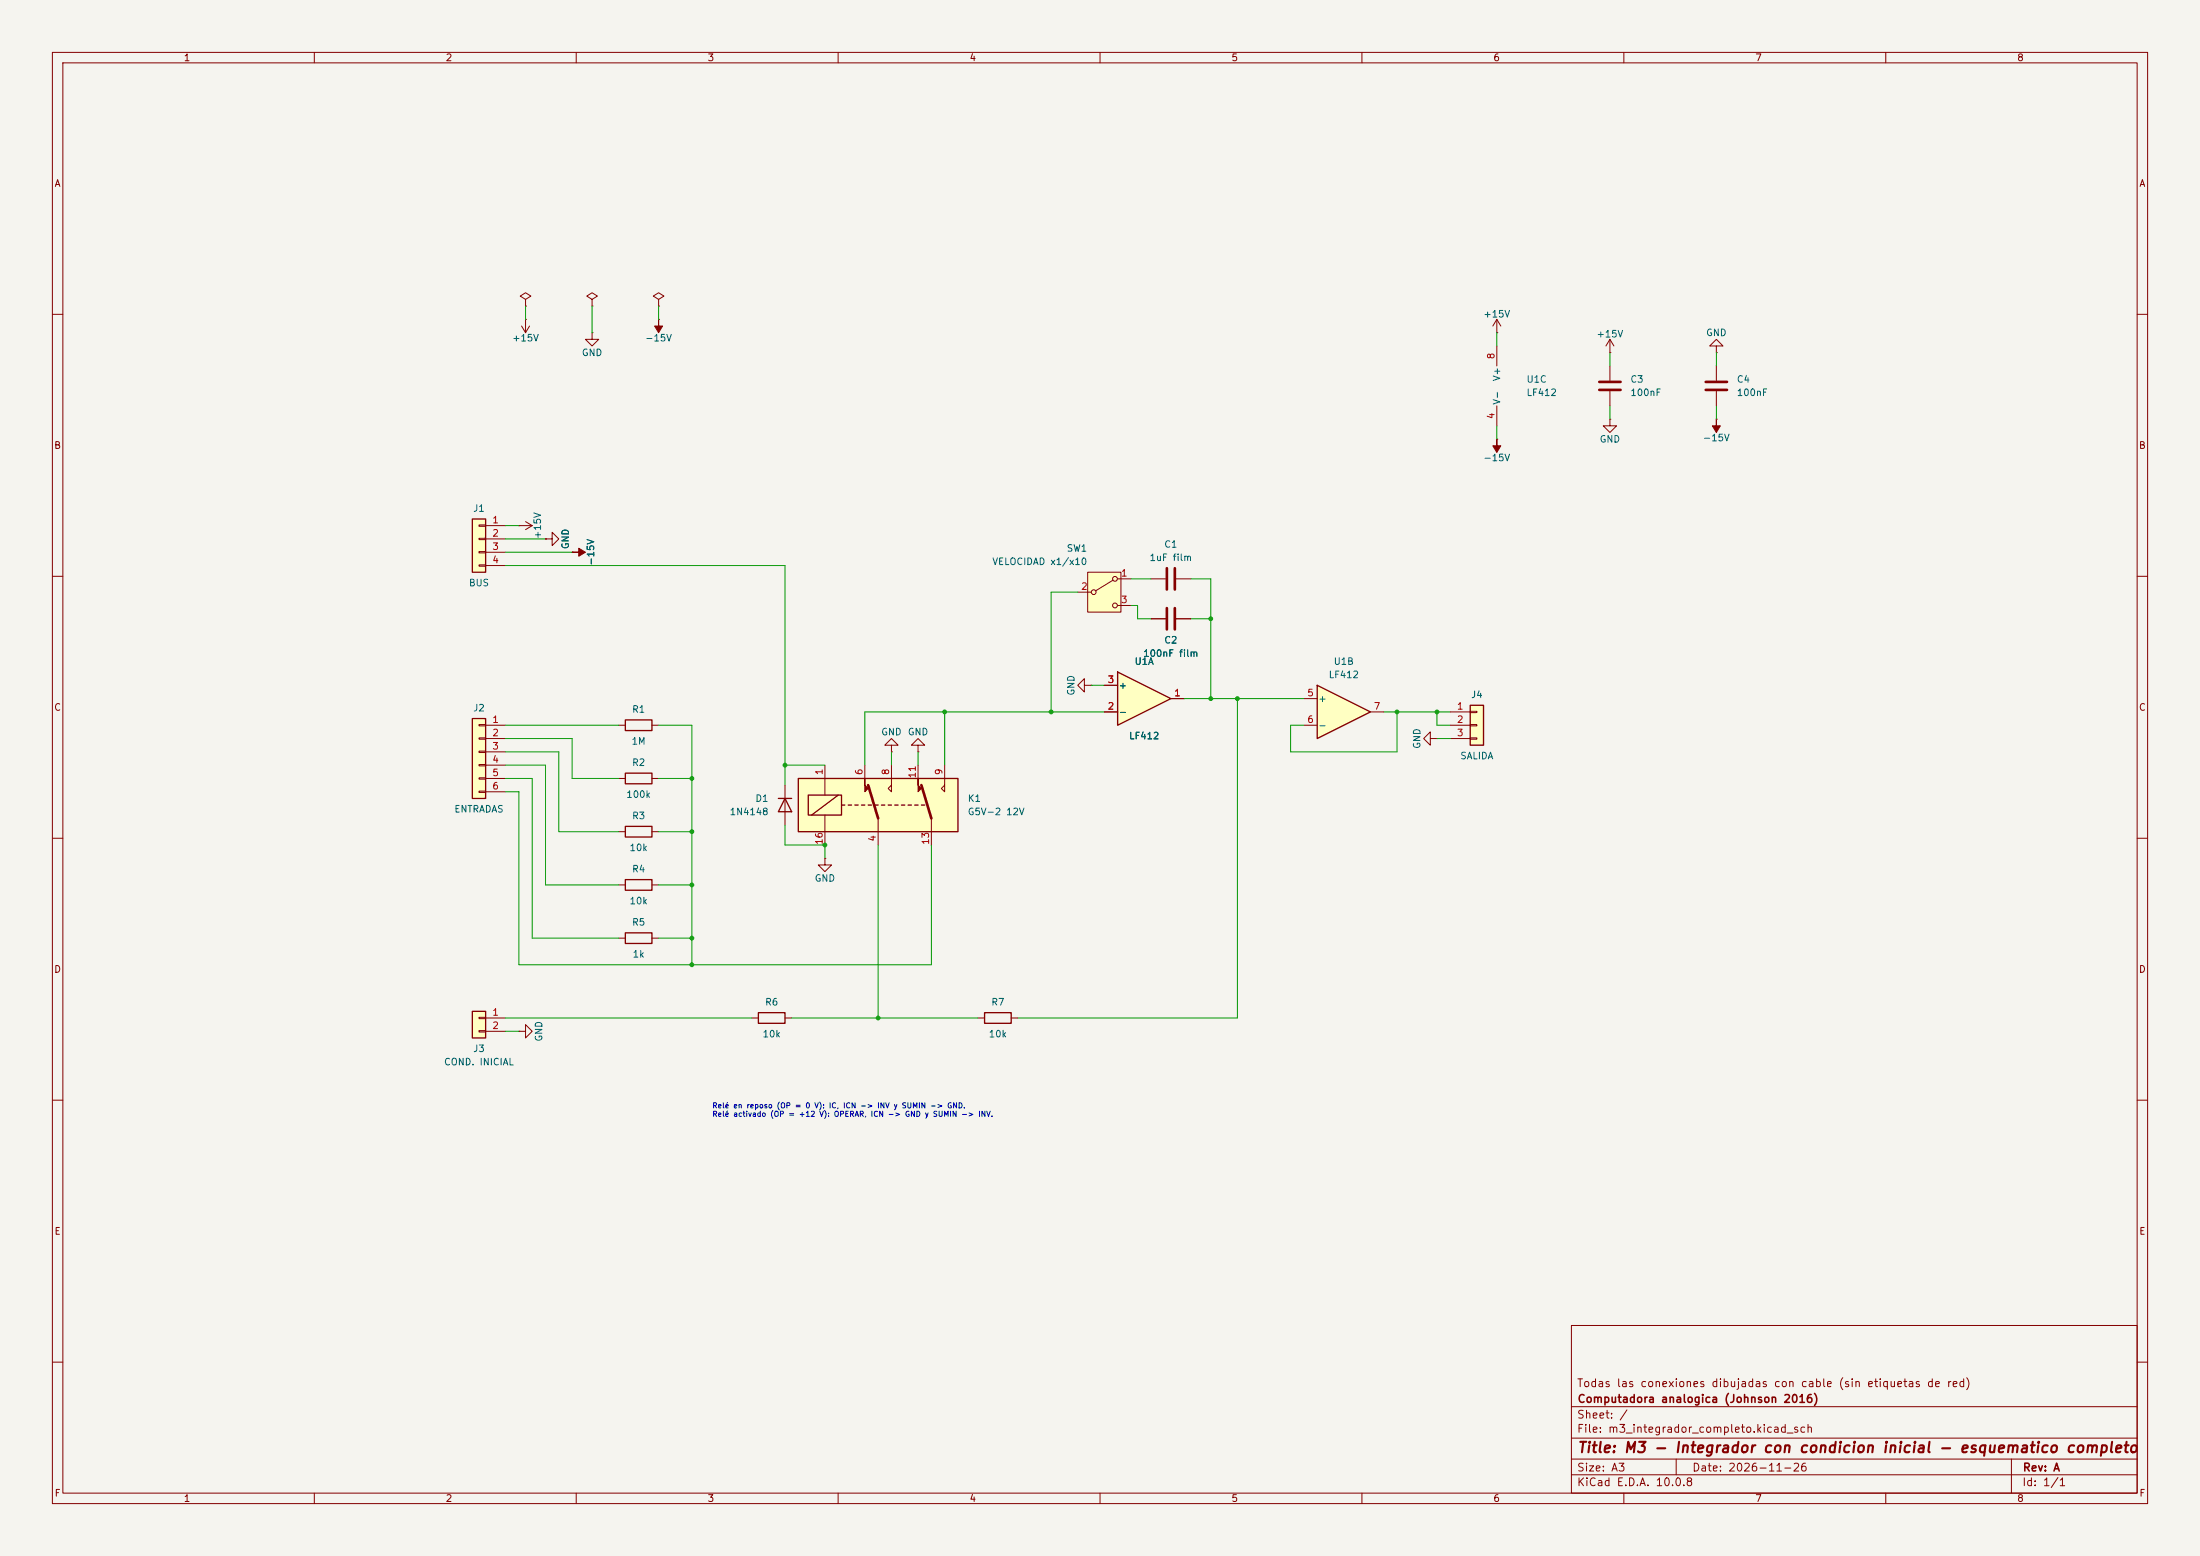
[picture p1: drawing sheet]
<svg xmlns="http://www.w3.org/2000/svg" width="420mm" height="297mm" viewBox="0 0 420 297" stroke-linecap="round" stroke-linejoin="round" font-family="sans-serif">
<path d="M0 0h420v297h-420z" fill="#f5f4ef" stroke="#f5f4ef" stroke-width=".19"/>
<g fill="none" stroke="#840000" stroke-width=".19">
<path d="M10 10h400v277h-400zM12 12h396v273h-396zM60 10v2M110 10v2M160 10v2M210 10v2M260 10v2M310 10v2M360 10v2M125.7 57.2l1-.7-1-.6-1 .6 1 .7v1.2M125.7 58.4h.1M10 60h2"/>
<path d="M125.7 61h.1M408 60h2M10 110h2M408 110h2M207 130.8v-1.3l-1.3 1.3 1.3 1.3v-1.3h1.3M208.3 130.8h.1M10 160h2M408 160h2M143.5 194.3h1.3M149.9 194.3h1.2M10 210h2M408 210h2"/>
<path d="M300 253h108v32h-108zM10 260h2M300 278.5h108M300 274.5h108M300 268.5h108M320 278.5v3M384 278.5v6.5M408 260h2M60 285v2M110 285v2M160 285v2M210 285v2"/>
<path d="M260 285v2M300 281.5h108M310 285v2M360 285v2"/>
</g>
<path d="M125.7 61v1.2h.8l-.8 1.3-.7-1.3h.7z" fill="#840000" stroke="#840000" stroke-width=".19"/>
<path d="M144.8 193.3h5.1v2h-5.1z" fill="none" stroke="#840000" stroke-width=".25"/>
<path d="M207.6 109.2h6.4v7.6h-6.4z" fill="#ffffc2"/>
<g fill="none" stroke="#840000" stroke-width=".19">
<path d="M100.3 57.2l1-.7-1-.6-1 .6 1 .7v1.2M100.3 58.4h.1M99.6 62.2l.7 1.3M100.3 61h.1M100.3 61v2.5M101.1 62.2l-.8 1.3M113 63.5v1.3h1.3l-1.3 1.2-1.2-1.2h1.2M113 63.5h.1M307.3 67.3h.1M307.3 64.8v2.5M307.3 69.9v2.7M307.3 74.7v2.8"/>
<path d="M307.3 64.8l-.7 1.2M307.3 64.8l.8 1.2M307.3 80v1.3h1.3l-1.3 1.3-1.2-1.3h1.2M307.3 80h.1M205.7 113h2.6M207.6 109.2h6.4v7.6h-6.4zM212.5 110.7l-3.3 2.1M213.4 110.5h2.5M213.4 115.6h2.5M219.7 110.5h2.8M224.5 110.5h2.8M118.1 158.8h1.3"/>
<path d="M124.5 158.8h1.2M149.9 149.9v7.6M273 141v-1.3l-1.2 1.3 1.2 1.2v-1.2h1.3M274.3 141h.1M118.1 179.1h1.3M118.1 168.9h1.3M124.5 179.1h1.2M124.5 168.9h1.2"/>
<circle cx="208.8" cy="113" r=".46"/>
<circle cx="212.9" cy="110.5" r=".46"/>
<circle cx="212.9" cy="115.6" r=".46"/>
</g>
<path d="M119.4 157.7h5.1v2.1h-5.1zM148.6 152.4h2.5M149.9 152.4l1.2 2.5h-2.5zM119.4 178.1h5.1v2h-5.1zM119.4 167.9h5.1v2h-5.1z" fill="none" stroke="#840000" stroke-width=".25"/>
<path d="M305.3 72.9h4.1M305.3 74.4h4.1M222.8 108.5v4M224.3 108.5v4" fill="none" stroke="#840000" stroke-width=".51"/>
<path d="M280.7 134.6h2.5v7.6h-2.5z" fill="#ffffc2"/>
<path d="M280.7 134.6h2.5v7.6h-2.5z" fill="none" stroke="#840000" stroke-width=".25"/>
<path d="M276.9 135.9h3.8M276.9 138.4h3.8M280.7 135.8h1.2v.2h-1.2zM280.7 138.3h1.2v.3h-1.2zM276.9 141h3.8M280.7 140.8h1.2v.3h-1.2z" fill="none" stroke="#840000" stroke-width=".19"/>
<path d="M251.5 130.8l10.1 5.1-10.1 5.1z" fill="#ffffc2"/>
<path d="M251.5 130.8l10.1 5.1-10.1 5.1z" fill="none" stroke="#840000" stroke-width=".25"/>
<path d="M327.7 66h1.2l-1.2-1.2-1.3 1.2h1.3v1.3M327.7 67.3h.1M248.9 133.4h2.6M248.9 138.4h2.6M261.6 135.9h2.6" fill="none" stroke="#840000" stroke-width=".19"/>
<path d="M90.2 137.2h2.5v15.2h-2.5z" fill="#ffffc2"/>
<path d="M90.2 137.2h2.5v15.2h-2.5z" fill="none" stroke="#840000" stroke-width=".25"/>
<g fill="none" stroke="#840000" stroke-width=".19">
<path d="M285.7 63.5h.1M285.7 61l-.7 1.2M285.7 61l.8 1.2M285.7 61v2.5M285.7 66v3.9M285.7 77.5v3.8M327.7 69.9v2.7M327.7 74.7v2.8M285.7 83.8h.1M327.7 80h.1M219.7 118.1h2.8M224.5 118.1h2.8"/>
<path d="M91.4 138.3h1.3v.3h-1.3zM92.7 138.4h3.8M91.4 140.8h1.3v.3h-1.3zM91.4 143.4h1.3v.2h-1.3zM91.4 145.9h1.3v.3h-1.3zM91.4 148.5h1.3v.2h-1.3zM91.4 151h1.3v.3h-1.3zM92.7 141h3.8M92.7 143.5h3.8M92.7 146.1h3.8M92.7 148.6h3.8M92.7 151.1h3.8"/>
</g>
<path d="M325.6 72.9h4.1M325.6 74.4h4.1M222.8 116.1v4M224.3 116.1v4" fill="none" stroke="#840000" stroke-width=".51"/>
<g fill="#840000" stroke="#840000" stroke-width=".19">
<path d="M327.7 80v1.3h.7l-.7 1.3-.8-1.3h.8z"/>
<path d="M285.7 83.8v1.3h.8l-.8 1.3-.7-1.3h.7z"/>
</g>
<path d="M213.4 128.3l10.1 5.1-10.1 5z" fill="#ffffc2"/>
<path d="M213.4 128.3l10.1 5.1-10.1 5zM119.4 147.6h5.1v2h-5.1z" fill="none" stroke="#840000" stroke-width=".25"/>
<path d="M109.2 105.4h.1M210.8 135.9h2.6M210.8 130.8h2.6M223.5 133.4h2.6M118.1 148.6h1.3M124.5 148.6h1.2M170.2 142.2h1.2l-1.2-1.2-1.3 1.2h1.3v1.3M170.2 143.5h.1M175.3 142.2h1.2l-1.2-1.2-1.3 1.2h1.3v1.3M175.3 143.5h.1M157.5 163.8v1.3h1.2l-1.2 1.3-1.3-1.3h1.3M157.5 163.8h.1" fill="none" stroke="#840000" stroke-width=".19"/>
<path d="M109.2 105.4h1.3v-.8l1.3 .8-1.3 .8v-.8z" fill="#840000" stroke="#840000" stroke-width=".19"/>
<path d="M152.4 148.6h30.5v10.2h-30.5z" fill="#ffffc2"/>
<g fill="none" stroke="#840000" stroke-width=".25">
<path d="M152.4 148.6h30.5v10.2h-30.5zM154.3 151.8h6.4v3.8h-6.4zM160 151.8l-5.1 3.8M160.7 153.7h.6M161.9 153.7h.7M163.2 153.7h.6M164.5 153.7h.6M165.7 153.7h.7M167 153.7h.6M168.3 153.7h.6M169.5 153.7h.7M170.8 153.7h.6"/>
<path d="M172.1 153.7h.6M173.4 153.7h.6M174.6 153.7h.7M175.9 153.7h.6M188 193.3h5v2h-5z"/>
</g>
<path d="M104.1 102.9h1.3v-1.3l1.3 1.3-1.3 1.2v-1.2M104.1 102.9h.1M157.5 146.1v5.7M157.5 155.6v5.7M165.1 146.1v2.5M167.6 156.2v5.1M170.2 146.1v5l-.7-.6 .7-.6M175.3 146.1v2.5M177.8 156.2v5.1M180.3 146.1v5l-.6-.6 .6-.6M186.7 194.3h1.3M193 194.3h1.3" fill="none" stroke="#840000" stroke-width=".19"/>
<g fill="#840000" stroke="#840000" stroke-width=".19">
<path d="M165.1 148.6v1.3l.6 .6-.6 .6z"/>
<path d="M175.3 148.6v1.3l.6 .6-.6 .6z"/>
</g>
<path d="M165.7 149.9l1.9 6.3M175.9 149.9l1.9 6.3" fill="none" stroke="#840000" stroke-width=".51"/>
<path d="M90.2 99.1h2.5v10.1h-2.5z" fill="#ffffc2"/>
<path d="M90.2 99.1h2.5v10.1h-2.5z" fill="none" stroke="#840000" stroke-width=".25"/>
<path d="M100.3 99.6l1.3 .7M91.4 100.2h1.3v.3h-1.3zM91.4 102.7h1.3v.3h-1.3zM91.4 105.3h1.3v.2h-1.3zM91.4 107.8h1.3v.3h-1.3zM92.7 100.3h3.8M92.7 102.9h3.8M92.7 105.4h3.8M92.7 108h3.8M99.1 100.3h.1M99.1 100.3h2.5M101.6 100.3l-1.3 .8" fill="none" stroke="#840000" stroke-width=".19"/>
<path d="M90.2 193h2.5v5.1h-2.5z" fill="#ffffc2"/>
<path d="M119.4 137.4h5.1v2h-5.1zM90.2 193h2.5v5.1h-2.5z" fill="none" stroke="#840000" stroke-width=".25"/>
<g fill="none" stroke="#840000" stroke-width=".19">
<path d="M113 57.2l1-.7-1-.6-1 .6 1 .7v1.2M113 58.4h.1M104.1 102.9h.1M109.2 105.4h.1M219.7 118.1h2.8M224.5 118.1h2.8M118.1 138.4h1.3M124.5 138.4h1.2M210.8 135.9h2.6M210.8 130.8h2.6M223.5 133.4h2.6M91.4 194.2h1.3v.2h-1.3z"/>
<path d="M91.4 196.7h1.3v.3h-1.3zM92.7 194.3h3.8M92.7 196.9h3.8M99.1 196.9h1.2v-1.3l1.3 1.3-1.3 1.2v-1.2M99.1 196.9h.1"/>
</g>
<g fill="none" stroke="#009600" stroke-width=".19">
<path d="M100.3 58.4v2.6M113 58.4v5.1M125.7 58.4v2.6M285.7 63.5v2.5M307.3 67.3v2.6M307.3 77.5v2.5M327.7 67.3v2.6M327.7 77.5v2.5M285.7 81.3v2.5M96.5 108h53.4v41.9M96.5 105.4h12.7M96.5 100.3h2.6"/>
<path d="M96.5 102.9h7.6M205.7 113h-5v22.9M215.9 115.6h1.3v2.5h2.5M215.9 110.5h3.8M227.3 118.1h3.8M227.3 110.5h3.8v22.9M96.5 138.4h21.6M125.7 138.4h6.4v45.8M180.3 135.9v10.2M208.3 130.8h2.5M210.8 135.9h-45.7v10.2M226.1 133.4h22.8"/>
<path d="M236.2 133.4v60.9h-41.9M264.2 135.9h12.7M266.7 135.9v7.6h-20.3v-5.1h2.5M274.3 135.9v2.5h2.6M96.5 141h12.7v7.6h8.9M96.5 151.1h2.6v33.1h78.7v-22.9M96.5 143.5h10.2v15.3h11.4M96.5 148.6h5.1v30.5h16.5M96.5 146.1h7.6v22.8h14M125.7 158.8h6.4M125.7 148.6h6.4M149.9 157.5v3.8h7.6v2.5"/>
<path d="M149.9 146.1h7.6M170.2 143.5v2.6M175.3 143.5v2.6M274.3 141h2.6M125.7 168.9h6.4M125.7 179.1h6.4M167.6 161.3v33M96.5 194.3h47M96.5 196.9h2.6M151.1 194.3h35.6"/>
</g>
<g fill="#009600">
<circle cx="132.1" cy="179.1" r=".46"/>
<circle cx="132.1" cy="184.2" r=".46"/>
<circle cx="167.6" cy="194.3" r=".46"/>
<circle cx="157.5" cy="161.3" r=".46"/>
<circle cx="132.1" cy="158.8" r=".46"/>
<circle cx="132.1" cy="168.9" r=".46"/>
<circle cx="200.7" cy="135.9" r=".46"/>
<circle cx="180.3" cy="135.9" r=".46"/>
<circle cx="231.1" cy="133.4" r=".46"/>
<circle cx="236.2" cy="133.4" r=".46"/>
<circle cx="266.7" cy="135.9" r=".46"/>
<circle cx="231.1" cy="118.1" r=".46"/>
<circle cx="149.9" cy="146.1" r=".46"/>
<circle cx="132.1" cy="148.6" r=".46"/>
<circle cx="274.3" cy="135.9" r=".46"/>
</g>
<text font-size="2" fill="#840000" x="301" y="277.8">Title: M3 - Integrador con condicion inicial - esquematico completo</text>
<g font-size="1.5" fill="#840000">
<text x="300.9" y="265.1">Todas las conexiones dibujadas con cable (sin etiquetas de red)</text>
<text x="301" y="268.1">Computadora analogica (Johnson 2016)</text>
<text x="300.9" y="273.8">File: m3_integrador_completo.kicad_sch</text>
<text x="300.9" y="271.1">Sheet: /</text>
<text x="300.9" y="281.2">Size: A3</text>
<text x="322.9" y="281.2">Date: 2026-11-26</text>
<text x="386" y="281.2">Rev: A</text>
<text x="300.9" y="284">KiCad E.D.A. 10.0.8</text>
<text x="385.9" y="284">Id: 1/1</text>
</g>
<g font-size="1.3" fill="#840000">
<text x="35" y="12">1</text>
<text x="85" y="12">2</text>
<text x="135" y="12">3</text>
<text x="185" y="12">4</text>
<text x="235" y="12">5</text>
<text x="285" y="12">6</text>
<text x="335" y="12">7</text>
<text x="385" y="12">8</text>
<text x="10.3" y="36">A</text>
<text x="408.3" y="36">A</text>
<text x="10.2" y="86">B</text>
<text x="408.2" y="86">B</text>
<text x="10.2" y="136">C</text>
<text x="408.2" y="136">C</text>
<text x="10.2" y="186">D</text>
<text x="408.2" y="186">D</text>
<text x="10.3" y="236">E</text>
<text x="408.3" y="236">E</text>
<text x="10.3" y="286">F</text>
<text x="35" y="287">1</text>
<text x="85" y="287">2</text>
<text x="135" y="287">3</text>
<text x="185" y="287">4</text>
<text x="235" y="287">5</text>
<text x="285" y="287">6</text>
<text x="335" y="287">7</text>
<text x="385" y="287">8</text>
<text x="408.3" y="286">F</text>
</g>
<g font-size="1.3" fill="#006464">
<text x="97.7" y="65.5">+15V</text>
<text x="123.1" y="65.5">-15V</text>
<text x="283.1" y="60.9">+15V</text>
<text x="304.7" y="64.7">+15V</text>
<text x="325.6" y="64.5">GND</text>
<text x="111" y="68.3">GND</text>
<text x="286.7" y="77.4" transform="rotate(-90 286.7 77.4)">V-</text>
<text x="286.7" y="72.9" transform="rotate(-90 286.7 72.9)">V+</text>
<text x="291.3" y="73.4">U1C</text>
<text x="291.3" y="75.9">LF412</text>
<text x="311.1" y="73.4">C3</text>
<text x="311.1" y="75.9">100nF</text>
<text x="331.5" y="73.4">C4</text>
<text x="331.5" y="75.9">100nF</text>
<text x="283.1" y="88.3">-15V</text>
<text x="305.3" y="84.8">GND</text>
<text x="325" y="84.5">-15V</text>
<text x="90.2" y="98">J1</text>
<text x="103.6" y="103" transform="rotate(-90 103.6 103)">+15V</text>
<text x="108.9" y="104.9" transform="rotate(-90 108.9 104.9)">GND</text>
<text x="203.5" y="105.6">SW1</text>
<text x="219.3" y="107.4">1uF film</text>
<text x="222.2" y="104.9">C1</text>
<text x="89.4" y="112.2">BUS</text>
<text x="113.7" y="108.1" transform="rotate(-90 113.7 108.1)">-15V</text>
<text x="189.3" y="108.2">VELOCIDAD x1/x10</text>
<text x="218.1" y="125.7">100nF film</text>
<text x="222.2" y="123.1">C2</text>
<text x="213.5" y="131.8">+</text>
<text x="216.5" y="127.2">U1A</text>
<text x="253.5" y="129.7">LF412</text>
<text x="254.5" y="127.2">U1B</text>
<text x="90.2" y="136.1">J2</text>
<text x="120.6" y="136.3">R1</text>
<text x="205.4" y="132.9" transform="rotate(-90 205.4 132.9)">GND</text>
<text x="213.5" y="136.9">-</text>
<text x="251.6" y="134.3">+</text>
<text x="280.7" y="133.6">J4</text>
<text x="120.5" y="142.4">1M</text>
<text x="168.1" y="140.7">GND</text>
<text x="173.2" y="140.7">GND</text>
<text x="215.4" y="141.4">LF412</text>
<text x="251.6" y="139.4">-</text>
<text x="271.5" y="143" transform="rotate(-90 271.5 143)">GND</text>
<text x="120.6" y="146.5">R2</text>
<text x="278.7" y="145.2">SALIDA</text>
<text x="86.6" y="155.4">ENTRADAS</text>
<text x="119.5" y="152.6">100k</text>
<text x="139.2" y="155.9">1N4148</text>
<text x="144.1" y="153.4">D1</text>
<text x="184.6" y="153.4">K1</text>
<text x="184.6" y="155.9">G5V-2 12V</text>
<text x="120.6" y="156.7">R3</text>
<text x="120.1" y="162.8">10k</text>
<text x="120.6" y="166.8">R4</text>
<text x="120.1" y="172.9">10k</text>
<text x="155.4" y="168.6">GND</text>
<text x="120.6" y="177">R5</text>
<text x="120.7" y="183.1">1k</text>
<text x="146" y="192.2">R6</text>
<text x="189.1" y="192.2">R7</text>
<text x="84.7" y="203.7">COND. INICIAL</text>
<text x="90.2" y="201.1">J3</text>
<text x="103.8" y="198.9" transform="rotate(-90 103.8 198.9)">GND</text>
<text x="145.5" y="198.3">10k</text>
<text x="188.6" y="198.3">10k</text>
</g>
<g font-size="1.3" fill="#a90000">
<text x="285.6" y="68.7" transform="rotate(-90 285.6 68.7)">8</text>
<text x="285.6" y="80.1" transform="rotate(-90 285.6 80.1)">4</text>
<text x="93.9" y="100.2">1</text>
<text x="93.9" y="102.7">2</text>
<text x="93.9" y="105.3">3</text>
<text x="93.9" y="107.8">4</text>
<text x="206.3" y="112.9">2</text>
<text x="213.9" y="110.4">1</text>
<text x="213.9" y="115.4">3</text>
<text x="211.4" y="130.7">3</text>
<text x="211.4" y="135.8">2</text>
<text x="224.1" y="133.2">1</text>
<text x="249.5" y="133.2">5</text>
<text x="262.2" y="135.8">7</text>
<text x="278" y="135.8">1</text>
<text x="93.9" y="138.3">1</text>
<text x="93.9" y="140.8">2</text>
<text x="93.9" y="143.4">3</text>
<text x="249.5" y="138.3">6</text>
<text x="278" y="138.3">2</text>
<text x="278" y="140.8">3</text>
<text x="93.9" y="145.9">4</text>
<text x="93.9" y="148.5">5</text>
<text x="157.3" y="148.1" transform="rotate(-90 157.3 148.1)">1</text>
<text x="165" y="148.1" transform="rotate(-90 165 148.1)">6</text>
<text x="170" y="148.1" transform="rotate(-90 170 148.1)">8</text>
<text x="175.1" y="148.7" transform="rotate(-90 175.1 148.7)">11</text>
<text x="180.2" y="148.1" transform="rotate(-90 180.2 148.1)">9</text>
<text x="93.9" y="151">6</text>
<text x="157.3" y="161.4" transform="rotate(-90 157.3 161.4)">16</text>
<text x="167.5" y="160.8" transform="rotate(-90 167.5 160.8)">4</text>
<text x="177.7" y="161.4" transform="rotate(-90 177.7 161.4)">13</text>
<text x="93.9" y="194.2">1</text>
<text x="93.9" y="196.7">2</text>
</g>
<g font-size="1" fill="#0000c2">
<text x="135.9" y="211.8">Relé en reposo (OP = 0 V): IC, ICN -&gt; INV y SUMIN -&gt; GND.</text>
<text x="135.9" y="213.4">Relé activado (OP = +12 V): OPERAR, ICN -&gt; GND y SUMIN -&gt; INV.</text>
</g>
</svg>
